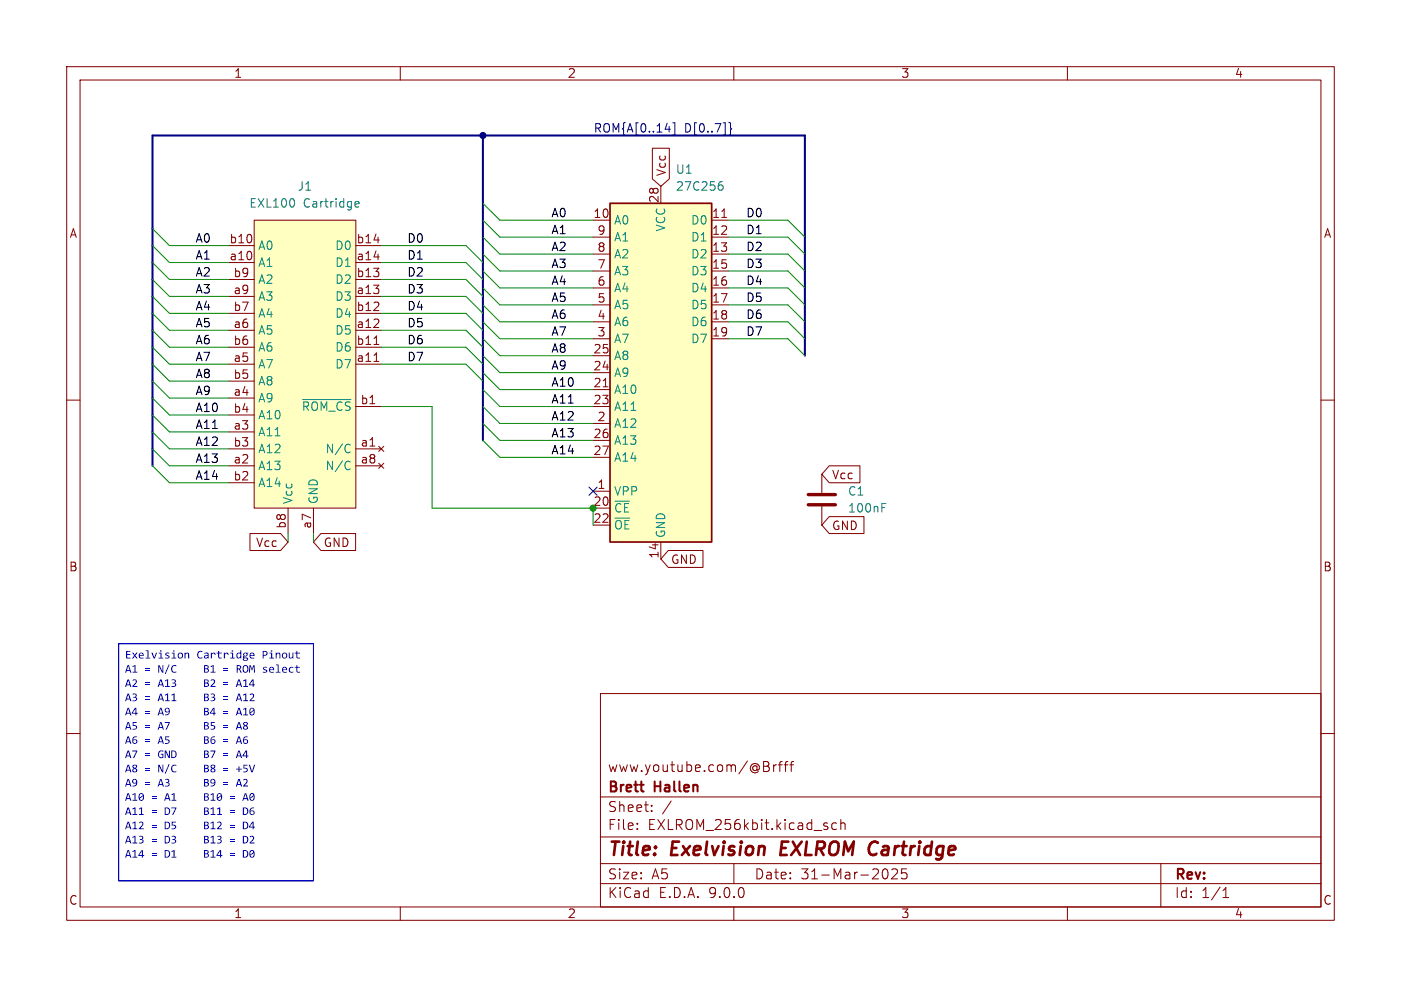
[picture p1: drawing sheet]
<svg xmlns="http://www.w3.org/2000/svg" width="210mm" height="148mm" viewBox="0 0 210 148" stroke-linecap="round" stroke-linejoin="round" font-family="sans-serif">
<g fill="none" stroke="#840000" stroke-width=".15">
<path d="M10 10h190v128h-190zM12 12h186v124h-186zM60 10v2M110 10v2M160 10v2M10 60h2M123.2 71.1v2.8M123.2 75.9v2.8M198 60h2M10 110h2M90 104h108v32h-108zM90 119.5h108"/>
<path d="M115.2 115v.5M116 114.7v1M116.4 114.7l-.3 .1-.1 .2M116.7 114.7h.5M117.2 114.2l-.2 .1-.1 .1v1.3M117.5 114.7h.6M118.1 114.2l-.3 .1-.1 .1v1.3M118.4 114.7h.6M119 114.2l-.3 .1-.1 .1v1.3M198 110h2M60 136v2M90 132.5h108"/>
<path d="M90 129.5h108M90 125.5h108M95.5 124.2v.2M95.5 123.5v.1M97.7 121.5v.2M97.7 120.8v.1M100.6 120.1l-1.3 1.9M110 136v2M110 129.5v3M125.4 123.5l-.4-.1-.3 .3v.4l.1 .2h.6M126 123.5a.37 .37 0 0 1 .7 .1v.8M126 122.9v1.5"/>
<path d="M133 130.4a1.02 1.02 0 0 1-.2 1.4h-.2M134.5 130.4v.5l-.9 .9h.9M135.2 130.3l-.1 .7 .2-.1h.5l.2 .2v.4l-.3 .3h-.4l-.2-.2M160 136v2M174 129.5v6.5M183.3 134.6h.9M183.3 133.5l.5-.4v1.5"/>
</g>
<path d="M117.2 126.2l-.2 2h.9" fill="none" stroke="#840000" stroke-width=".4"/>
<path d="M121.2 74.2h4M121.2 75.7h4" fill="none" stroke="#840000" stroke-width=".51"/>
<path d="M132.2 76.1h.4M132.2 75.5h.6" fill="none" stroke="#008484" stroke-width=".15"/>
<path d="M38.1 33h15.2v43.2h-15.2z" fill="#ffffc2"/>
<g fill="none" stroke="#840000" stroke-width=".15">
<path d="M34.3 36.8h3.8M34.3 39.4h3.8M38.1 33h15.2v43.2h-15.2zM53.3 36.8h3.8M53.3 39.4h3.8M34.3 41.9h3.8M34.3 44.5h3.8M34.3 47h3.8M34.3 49.5h3.8M34.3 52.1h3.8M34.3 54.6h3.8M34.3 57.2h3.8"/>
<path d="M34.3 59.7h3.8M53.3 41.9h3.8M53.3 44.5h3.8M53.3 47h3.8M53.3 49.5h3.8M53.3 52.1h3.8M53.3 54.6h3.8M56.1 51.7h.7M56.1 54.2h.7M34.3 62.2h3.8M34.3 64.8h3.8M34.3 67.3h3.8"/>
<path d="M34.3 69.9h3.8M34.3 72.4h3.8M43.2 76.2v3.8M47 76.2v3.8M53.3 67.3h3.8M53.3 69.9h3.8M53.3 61h3.8M56.8 66.9l.7 .8M56.8 69.5l.7 .7M57.5 66.9l-.7 .8M57.5 69.5l-.7 .7"/>
</g>
<path d="M44.1 30v.8M53.3 31h.5M53.3 30.3l.3-.1 .2 .3-.6 .1M45.4 59.9h7.2M52.2 66.6l.3 .1M52.2 69.2l.3 .1M52.5 67.8l-.3 .1M52.5 70.3l-.3 .1" fill="none" stroke="#008484" stroke-width=".15"/>
<path d="M91.4 30.5h15.3v50.8h-15.3z" fill="#ffffc2"/>
<path d="M91.4 30.5h15.3v50.8h-15.3z" fill="none" stroke="#840000" stroke-width=".25"/>
<g fill="none" stroke="#840000" stroke-width=".15">
<path d="M88.9 33h2.5M88.9 35.6h2.5M88.9 38.1h2.5M97.8 22.2h2.5v4.6l-1.2 1.1-1.3-1.1zM99.1 27.9v2.6M106.7 33h2.5M106.7 35.6h2.5M106.7 38.1h2.5M108.2 32.6h.7M88.9 40.6h2.5M88.9 43.2h2.5M88.9 45.7h2.5"/>
<path d="M88.9 48.3h2.5M88.9 50.8h2.5M88.9 53.3h2.5M88.9 55.9h2.5M88.9 58.4h2.5M90.4 58h.7M106.7 40.6h2.5M106.7 43.2h2.5M106.7 45.7h2.5M106.7 48.3h2.5M106.7 50.8h2.5M88.9 61h2.5"/>
<path d="M88.9 63.5h2.5M88.9 66h2.5M88.9 68.6h2.5M88.9 73.7h2.5M88.9 76.2h2.5M88.9 78.7h2.5M124.3 77.5h5.2v2.5h-5.2l-1.1-1.3zM124.3 69.8h4.6v2.6h-4.6l-1.1-1.3zM37.5 80h4.6l1.1 1.3-1.1 1.3h-4.6zM48.1 80h5.2v2.6h-5.2l-1.1-1.3zM99.1 81.3v2.5M100.2 82.5h5.2v2.6h-5.2l-1.1-1.3z"/>
</g>
<path d="M107.9 27.7h.2l.3 .3-.1 .4-.4 .1M108.3 27.2l-.4 .1" fill="none" stroke="#008484" stroke-width=".15"/>
<path d="M99.7 19.4h.8M100.3 19v.8M100.9 18.4h.3v1.8h-.3M109.3 18.4l.2 .1v.6l.2 .2-.2 .2v.6l-.2 .2M88.3 73.1l1.2 1.2M89.5 73.1l-1.2 1.2" fill="none" stroke="#000084" stroke-width=".15"/>
<path d="M72.4 20.3v45.7M120.6 53.3v-33h-97.7v49.6" fill="none" stroke="#000084" stroke-width=".3"/>
<g fill="none" stroke="#008400" stroke-width=".15">
<path d="M22.9 39.4l2.5 2.5h8.9M22.9 36.8l2.5 2.6h8.9M22.9 34.3l2.5 2.5h8.9M57.1 39.4h12.7l2.6 2.5M57.1 36.8h12.7l2.6 2.6M72.4 30.5l2.5 2.5h14M72.4 33l2.5 2.6h14M72.4 35.6l2.5 2.5h14M72.4 38.1l2.5 2.5h14M109.2 33h8.9l2.5 2.6M109.2 35.6h8.9l2.5 2.5M109.2 38.1h8.9l2.5 2.5"/>
<path d="M22.9 44.5l2.5 2.5h8.9M22.9 52.1l2.5 2.5h8.9M22.9 49.5l2.5 2.6h8.9M22.9 41.9l2.5 2.6h8.9M22.9 47l2.5 2.5h8.9M22.9 54.6l2.5 2.6h8.9M22.9 57.2l2.5 2.5h8.9M22.9 59.7l2.5 2.5h8.9M57.1 47h12.7l2.6 2.5M57.1 41.9h12.7l2.6 2.6M57.1 54.6h12.7l2.6 2.6M57.1 52.1h12.7l2.6 2.5"/>
<path d="M57.1 44.5h12.7l2.6 2.5M57.1 49.5h12.7l2.6 2.6M72.4 50.8l2.5 2.5h14M72.4 58.4l2.5 2.6h14M72.4 43.2l2.5 2.5h14M72.4 40.6l2.5 2.6h14M72.4 45.7l2.5 2.6h14M72.4 48.3l2.5 2.5h14M72.4 53.3l2.5 2.6h14M72.4 55.9l2.5 2.5h14M109.2 40.6h8.9l2.5 2.6M109.2 45.7h8.9l2.5 2.6"/>
<path d="M109.2 43.2h8.9l2.5 2.5M109.2 48.3h8.9l2.5 2.5M109.2 50.8h8.9l2.5 2.5M22.9 69.9l2.5 2.5h8.9M22.9 64.8l2.5 2.5h8.9M22.9 67.3l2.5 2.6h8.9M22.9 62.2l2.5 2.6h8.9M57.1 61h7.7v15.2h24.1v2.5M72.4 61l2.5 2.5h14M72.4 63.5l2.5 2.5h14M72.4 66l2.5 2.6h14M43.2 80v1.3"/>
<path d="M47 80v1.3"/>
</g>
<path d="M17.8 96.5h29.2v35.6h-29.2z" fill="none" stroke="#0000c2" stroke-width=".15"/>
<g fill="#0000c2">
<path d="M26.7 98a.42 .42 0 0 1 .7 0 .42 .42 0 0 1-.2 .7 .42 .42 0 0 1-.6-.4h.2a.29 .29 0 0 0 .4 .3 .29 .29 0 0 0 0-.5l-.2-.1-.2 .3h-.2z"/>
<path d="M27.7 97.9h.1v.1l.2-.1h.3l.1 .8h-.2v-.6l-.1-.1-.3 .2v.5h-.1z"/>
<path d="M37.5 98l.2-.1a.38 .38 0 0 1 .5 .5h-.7l.2 .2h.4v.1h-.1a.43 .43 0 0 1-.5 0 .43 .43 0 0 1-.1-.5h.6a.23 .23 0 0 0-.2-.2 .23 .23 0 0 0-.3 .2h-.1z"/>
<path d="M44.2 97.9h.2v-.3h.2v.3h.4v.1h-.4v.4a.24 .24 0 0 0 .4 .2v.1h-.1a.31 .31 0 0 1-.5-.2v-.5h-.2z"/>
<path d="M44.2 100h.2v-.2l.2-.1v.3h.4v.1h-.4v.5a.24 .24 0 0 0 .4 .1v.2h-.1a.31 .31 0 0 1-.5-.3v-.5h-.2z"/>
</g>
<circle cx="88.9" cy="76.2" r=".46" fill="#008400" stroke="#008400" stroke-width=".15"/>
<circle cx="72.4" cy="20.3" r=".46" fill="#000084" stroke="#000084" stroke-width=".15"/>
<g font-size="2.8" fill="#840000">
<text x="91" y="128.9">Title:</text>
<text x="100.7" y="128.9">Exelvision</text>
<text x="117.8" y="128.9">EXLROM Cartridge</text>
</g>
<g font-size="2.1" fill="#840000">
<text x="91" y="119.2">Brett</text>
<text x="91" y="116">www.youtube.com/@Brfff</text>
<text x="98.2" y="119.2">Hallen</text>
<text x="91" y="124.7">File:</text>
<text x="91" y="122">Sheet:</text>
<text x="97.1" y="124.7">EXLROM_256kbit.kicad_sch</text>
<text x="91" y="134.9">KiCad</text>
<text x="91" y="132.1">Size:</text>
<text x="97.7" y="132.1">A5</text>
<text x="98.7" y="134.9">E.D.A.</text>
<text x="106.3" y="134.9">9.0.0</text>
<text x="113" y="132.1">Date:</text>
<text x="120" y="132.1">31-Mar-2025</text>
<text x="176" y="132.3">Rev:</text>
<text x="176" y="134.9">Id:</text>
<text x="180.1" y="134.9">1/1</text>
</g>
<g font-size="1.8" fill="#840000">
<text x="35" y="11.9">1</text>
<text x="85" y="11.9">2</text>
<text x="135" y="11.9">3</text>
<text x="185" y="11.9">4</text>
<text x="100" y="26.5" transform="rotate(-90 100 26.5)">Vcc</text>
<text x="10.3" y="35.9">A</text>
<text x="88.9" y="32.8">10</text>
<text x="89.5" y="35.3">9</text>
<text x="98.8" y="30.5" transform="rotate(-90 98.8 30.5)">28</text>
<text x="106.6" y="32.8">11</text>
<text x="106.6" y="35.3">12</text>
<text x="198.4" y="35.9">A</text>
<text x="34.3" y="36.6">b10</text>
<text x="34.3" y="39.1">a10</text>
<text x="34.9" y="41.7">b9</text>
<text x="53.4" y="36.6">b14</text>
<text x="53.4" y="39.1">a14</text>
<text x="53.4" y="41.7">b13</text>
<text x="89.5" y="37.8">8</text>
<text x="89.5" y="40.4">7</text>
<text x="106.6" y="37.8">13</text>
<text x="106.6" y="40.4">15</text>
<text x="34.9" y="44.2">a9</text>
<text x="34.9" y="46.7">b7</text>
<text x="53.4" y="44.2">a13</text>
<text x="53.4" y="46.7">b12</text>
<text x="89.5" y="42.9">6</text>
<text x="89.5" y="45.5">5</text>
<text x="106.6" y="42.9">16</text>
<text x="106.6" y="45.5">17</text>
<text x="34.9" y="49.3">a6</text>
<text x="34.9" y="51.8">b6</text>
<text x="53.4" y="49.3">a12</text>
<text x="53.4" y="51.8">b11</text>
<text x="88.9" y="53.1">25</text>
<text x="89.5" y="48">4</text>
<text x="89.5" y="50.5">3</text>
<text x="106.6" y="48">18</text>
<text x="106.6" y="50.5">19</text>
<text x="34.9" y="54.4">a5</text>
<text x="34.9" y="56.9">b5</text>
<text x="34.9" y="59.4">a4</text>
<text x="53.4" y="54.4">a11</text>
<text x="88.9" y="55.6">24</text>
<text x="88.9" y="58.2">21</text>
<text x="34.9" y="62">b4</text>
<text x="34.9" y="64.5">a3</text>
<text x="54" y="60.7">b1</text>
<text x="88.9" y="60.7">23</text>
<text x="88.9" y="65.8">26</text>
<text x="89.5" y="63.2">2</text>
<text x="34.9" y="67.1">b3</text>
<text x="34.9" y="69.6">a2</text>
<text x="54" y="67.1">a1</text>
<text x="54" y="69.6">a8</text>
<text x="88.9" y="68.3">27</text>
<text x="34.9" y="72.1">b2</text>
<text x="88.9" y="75.9">20</text>
<text x="89.5" y="73.4">1</text>
<text x="124.6" y="72.1">Vcc</text>
<text x="38.3" y="82.2">Vcc</text>
<text x="42.9" y="79.4" transform="rotate(-90 42.9 79.4)">b8</text>
<text x="46.7" y="79.4" transform="rotate(-90 46.7 79.4)">a7</text>
<text x="48.4" y="82.2">GND</text>
<text x="88.9" y="78.5">22</text>
<text x="98.8" y="83.9" transform="rotate(-90 98.8 83.9)">14</text>
<text x="124.6" y="79.7">GND</text>
<text x="10.3" y="85.9">B</text>
<text x="100.5" y="84.8">GND</text>
<text x="198.3" y="85.9">B</text>
<text x="10.3" y="135.9">C</text>
<text x="35" y="137.9">1</text>
<text x="85" y="137.9">2</text>
<text x="135" y="137.9">3</text>
<text x="185" y="137.9">4</text>
<text x="198.3" y="135.9">C</text>
</g>
<g font-size="1.8" fill="#000084">
<text x="88.9" y="20">ROM{A[0..14]</text>
<text x="102.6" y="20">D[0..7]}</text>
</g>
<g font-size="1.8" fill="#008484">
<text x="44.5" y="28.8">J1</text>
<text x="101.2" y="28.8">27C256</text>
<text x="101.2" y="26.3">U1</text>
<text x="37.3" y="31.3">EXL100</text>
<text x="45.5" y="31.3">Cartridge</text>
<text x="91.9" y="33.9">A0</text>
<text x="99.9" y="34.8" transform="rotate(-90 99.9 34.8)">VCC</text>
<text x="103.5" y="33.9">D0</text>
<text x="38.6" y="37.7">A0</text>
<text x="38.6" y="40.2">A1</text>
<text x="50.1" y="37.7">D0</text>
<text x="50.1" y="40.2">D1</text>
<text x="91.9" y="36.4">A1</text>
<text x="91.9" y="39">A2</text>
<text x="91.9" y="41.5">A3</text>
<text x="103.5" y="36.4">D1</text>
<text x="103.5" y="39">D2</text>
<text x="103.5" y="41.5">D3</text>
<text x="38.6" y="42.8">A2</text>
<text x="38.6" y="45.3">A3</text>
<text x="38.6" y="47.9">A4</text>
<text x="50.1" y="42.8">D2</text>
<text x="50.1" y="45.3">D3</text>
<text x="50.1" y="47.9">D4</text>
<text x="91.9" y="44">A4</text>
<text x="91.9" y="46.6">A5</text>
<text x="103.5" y="44">D4</text>
<text x="103.5" y="46.6">D5</text>
<text x="38.6" y="50.4">A5</text>
<text x="38.6" y="52.9">A6</text>
<text x="50.1" y="50.4">D5</text>
<text x="50.1" y="52.9">D6</text>
<text x="91.9" y="49.1">A6</text>
<text x="91.9" y="51.7">A7</text>
<text x="103.5" y="49.1">D6</text>
<text x="103.5" y="51.7">D7</text>
<text x="38.6" y="55.5">A7</text>
<text x="38.6" y="58">A8</text>
<text x="50.1" y="55.5">D7</text>
<text x="91.9" y="54.2">A8</text>
<text x="91.9" y="56.7">A9</text>
<text x="91.9" y="59.3">A10</text>
<text x="38.6" y="60.6">A9</text>
<text x="38.6" y="63.1">A10</text>
<text x="38.6" y="65.6">A11</text>
<text x="45.1" y="61.8">~{ROM_CS}</text>
<text x="91.9" y="61.8">A11</text>
<text x="91.9" y="64.4">A12</text>
<text x="38.6" y="68.2">A12</text>
<text x="38.6" y="70.7">A13</text>
<text x="48.7" y="68.2">N/C</text>
<text x="48.7" y="70.7">N/C</text>
<text x="91.9" y="66.9">A13</text>
<text x="91.9" y="69.4">A14</text>
<text x="38.6" y="73.3">A14</text>
<text x="44" y="75.7" transform="rotate(-90 44 75.7)">Vcc</text>
<text x="47.9" y="75.7" transform="rotate(-90 47.9 75.7)">GND</text>
<text x="91.9" y="74.5">VPP</text>
<text x="91.9" y="77.1">~{CE}</text>
<text x="127" y="74.5">C1</text>
<text x="127" y="77.1">100nF</text>
<text x="91.9" y="79.6">~{OE}</text>
<text x="99.9" y="80.8" transform="rotate(-90 99.9 80.8)">GND</text>
</g>
<g font-size="1.8">
<text x="82.5" y="32.7">A0</text>
<text x="82.5" y="35.2">A1</text>
<text x="111.8" y="35.2">D1</text>
<text x="111.8" y="32.7">D0</text>
<text x="29.2" y="36.5">A0</text>
<text x="29.2" y="39">A1</text>
<text x="29.2" y="41.6">A2</text>
<text x="61" y="36.5">D0</text>
<text x="61" y="39">D1</text>
<text x="61" y="41.6">D2</text>
<text x="82.5" y="40.3">A3</text>
<text x="82.5" y="37.8">A2</text>
<text x="111.8" y="40.3">D3</text>
<text x="111.8" y="37.8">D2</text>
<text x="29.2" y="44.1">A3</text>
<text x="29.2" y="46.6">A4</text>
<text x="61" y="44.1">D3</text>
<text x="61" y="46.6">D4</text>
<text x="82.5" y="47.9">A6</text>
<text x="82.5" y="45.4">A5</text>
<text x="82.5" y="42.8">A4</text>
<text x="111.8" y="42.8">D4</text>
<text x="111.8" y="45.4">D5</text>
<text x="111.8" y="47.9">D6</text>
<text x="29.2" y="49.2">A5</text>
<text x="29.2" y="51.7">A6</text>
<text x="61" y="49.2">D5</text>
<text x="61" y="51.7">D6</text>
<text x="82.5" y="50.5">A7</text>
<text x="82.5" y="53">A8</text>
<text x="111.8" y="50.5">D7</text>
<text x="29.2" y="56.8">A8</text>
<text x="29.2" y="59.3">A9</text>
<text x="29.2" y="54.3">A7</text>
<text x="61" y="54.3">D7</text>
<text x="82.5" y="58.1">A10</text>
<text x="82.5" y="55.5">A9</text>
<text x="29.2" y="64.4">A11</text>
<text x="29.2" y="61.9">A10</text>
<text x="82.5" y="65.7">A13</text>
<text x="82.5" y="60.6">A11</text>
<text x="82.5" y="63.2">A12</text>
<text x="29.2" y="67">A12</text>
<text x="29.2" y="69.5">A13</text>
<text x="82.5" y="68.2">A14</text>
<text x="29.2" y="72">A14</text>
</g>
<g font-size="1.8" fill="#0000c2">
<text x="18.7" y="99.3">Exelvision</text>
<text x="18.7" y="101.4">A1 = N/C</text>
<text x="29.5" y="99.3">Cartridge</text>
<text x="30.4" y="101.4">B1 = ROMselect</text>
<text x="39.2" y="99.3">Pinout</text>
<text x="18.7" y="103.5">A2 = A13</text>
<text x="18.7" y="105.7">A3 = A11</text>
<text x="18.7" y="107.8">A4 = A9</text>
<text x="30.4" y="103.5">B2 = A14</text>
<text x="30.4" y="105.7">B3 = A12</text>
<text x="30.4" y="107.8">B4 = A10</text>
<text x="18.7" y="109.9">A5 = A7</text>
<text x="18.7" y="112.1">A6 = A5</text>
<text x="30.4" y="109.9">B5 = A8</text>
<text x="30.4" y="112.1">B6 = A6</text>
<text x="18.7" y="114.2">A7 = GND</text>
<text x="18.7" y="116.3">A8 = N/C</text>
<text x="18.7" y="118.5">A9 = A3</text>
<text x="30.4" y="114.2">B7 = A4</text>
<text x="30.4" y="116.3">B8 = +5V</text>
<text x="30.4" y="118.5">B9 = A2</text>
<text x="18.7" y="120.6">A10 = A1</text>
<text x="18.7" y="122.7">A11 = D7</text>
<text x="18.7" y="124.9">A12 = D5</text>
<text x="30.4" y="120.6">B10 = A0</text>
<text x="30.4" y="122.7">B11 = D6</text>
<text x="30.4" y="124.9">B12 = D4</text>
<text x="18.7" y="127">A13 = D3</text>
<text x="18.7" y="129.1">A14 = D1</text>
<text x="30.4" y="127">B13 = D2</text>
<text x="30.4" y="129.1">B14 = D0</text>
</g>
</svg>
